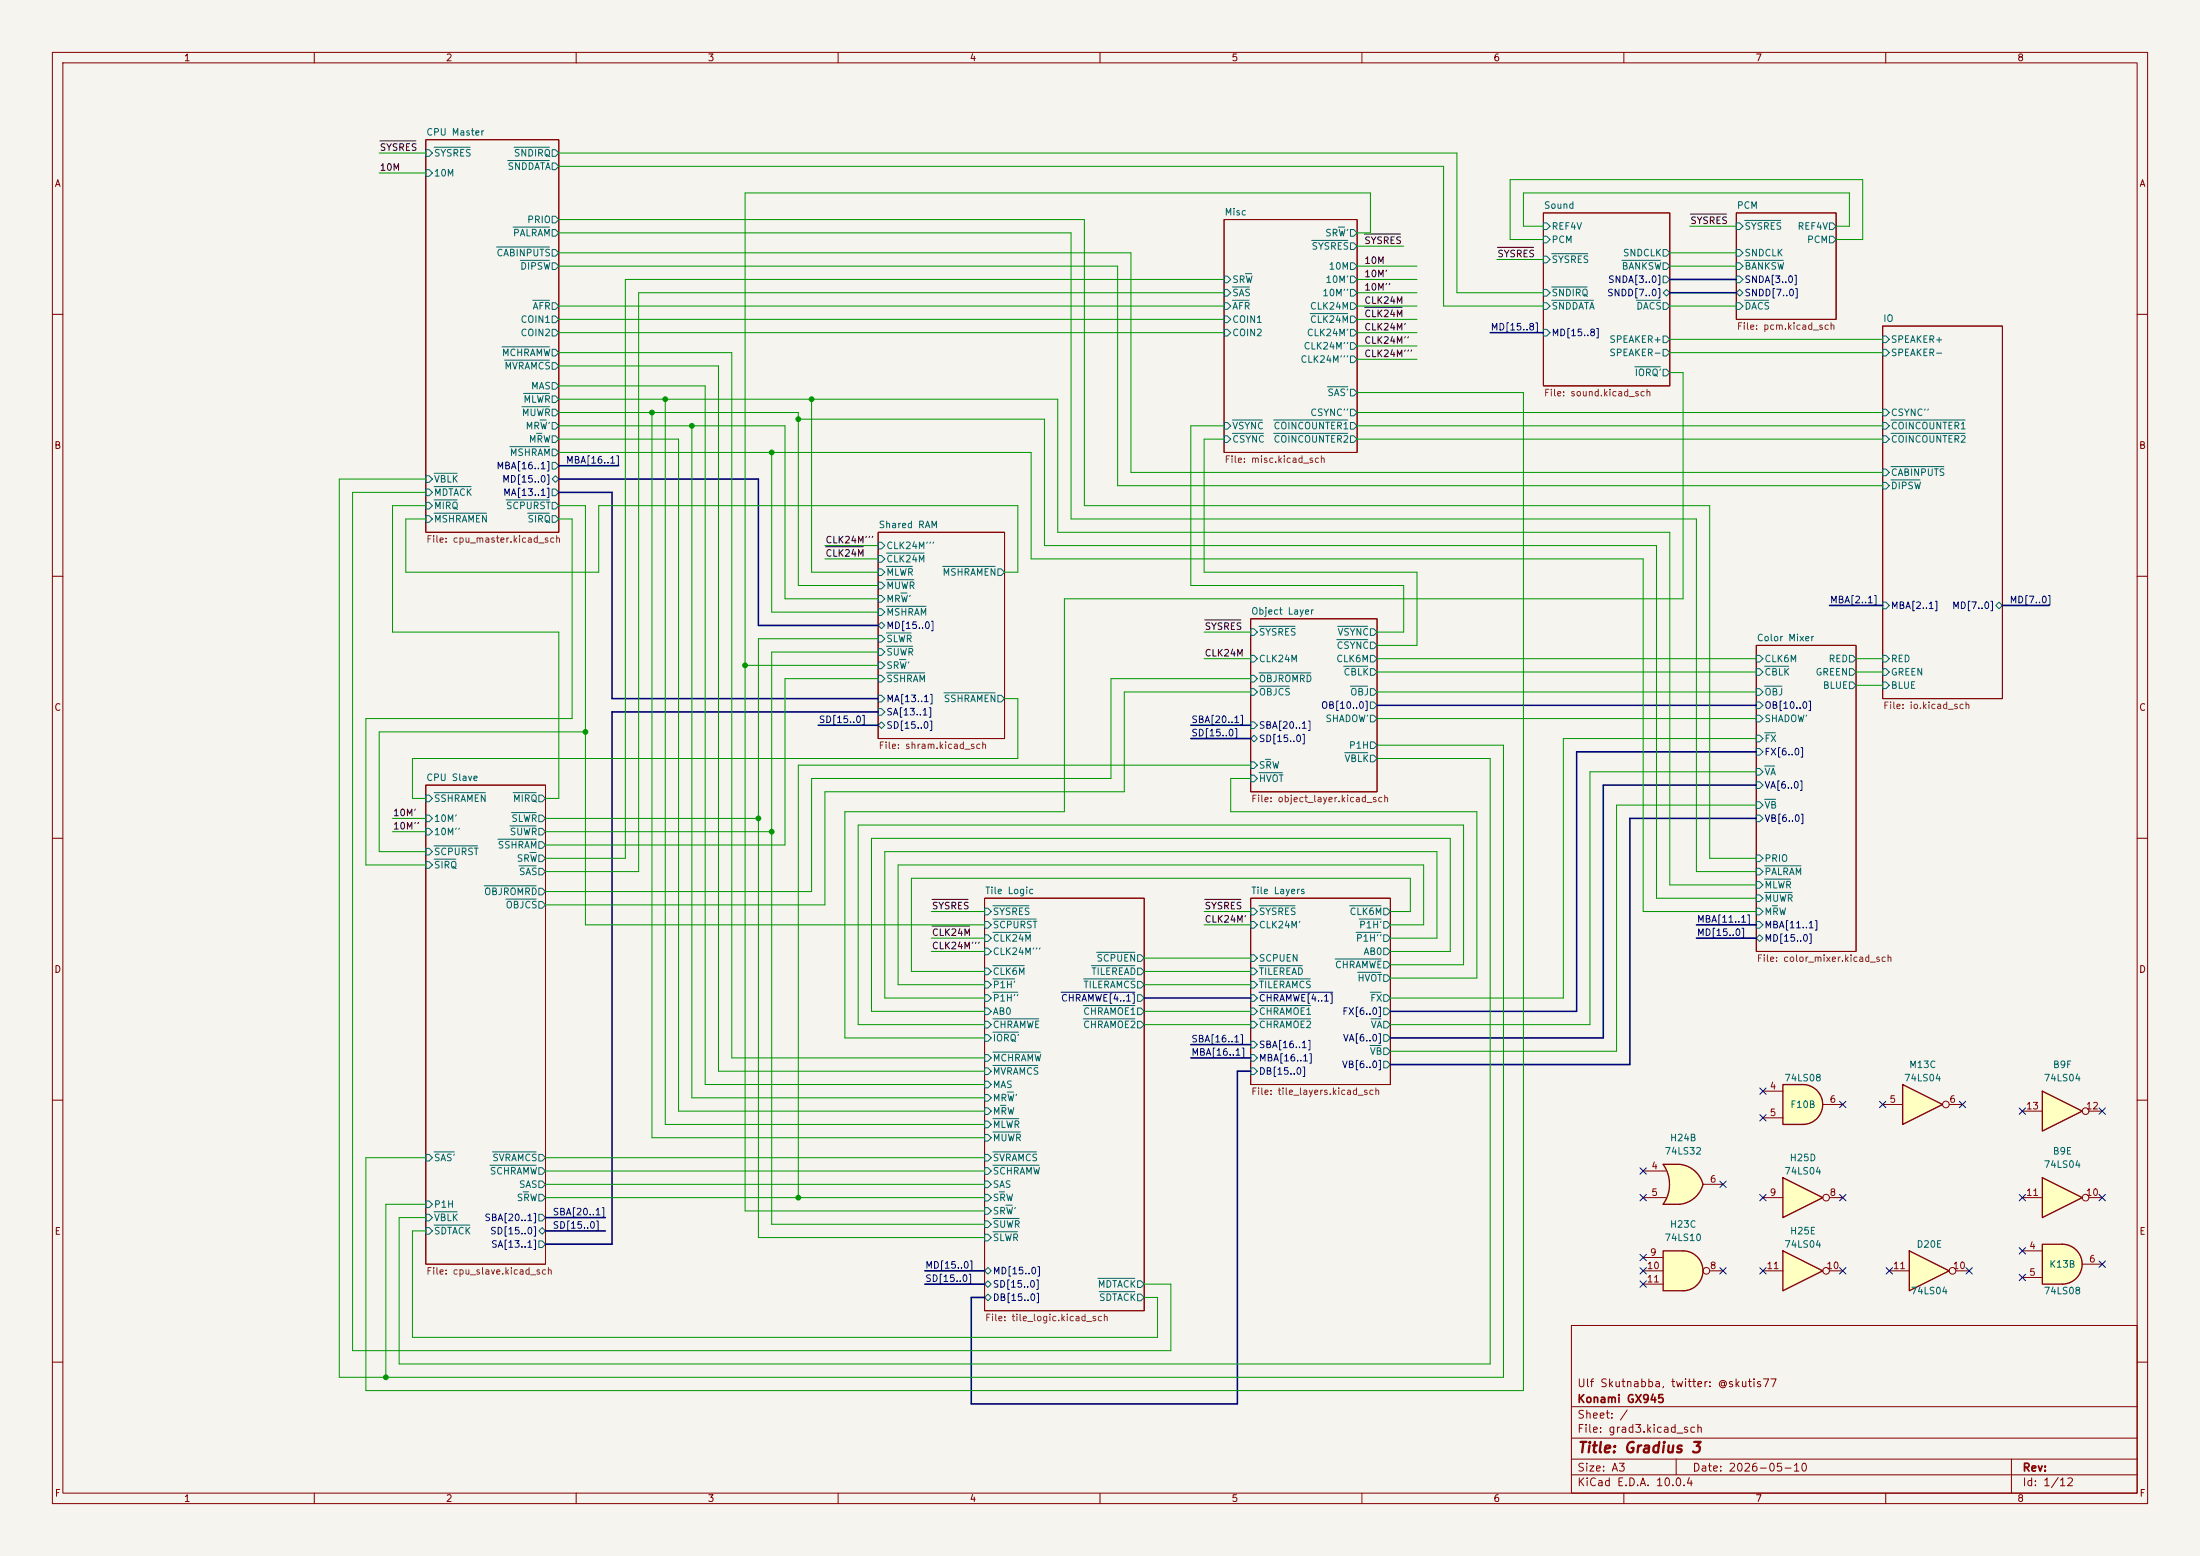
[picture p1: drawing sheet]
<svg xmlns="http://www.w3.org/2000/svg" width="420mm" height="297mm" viewBox="0 0 420 297" stroke-linecap="round" stroke-linejoin="round" font-family="sans-serif">
<path d="M0 0h420v297h-420z" fill="#f5f4ef" stroke="#f5f4ef" stroke-width=".19"/>
<g fill="none" stroke="#840000" stroke-width=".19">
<path d="M10 10h400v277h-400zM12 12h396v273h-396zM60 10v2M110 10v2M160 10v2M210 10v2M260 10v2M310 10v2M360 10v2M81.3 26.7h25.4v74.9h-25.4zM233.7 41.9h25.4v44.5h-25.4zM294.6 40.6h24.2v33.1h-24.2z"/>
<path d="M331.5 40.6h19v20.4h-19zM10 60h2M359.4 62.2h22.9v71.2h-22.9zM408 60h2M10 110h2M167.6 101.6h24.2v39.4h-24.2zM238.8 118.1h24.1v33h-24.1zM408 110h2M335.3 123.2h19v58.4h-19zM10 160h2M81.3 149.9h22.8v91.4h-22.8zM408 160h2"/>
<path d="M188 171.5h30.4v78.7h-30.4zM238.8 171.5h26.6v35.5h-26.6zM10 210h2M408 210h2M300 253h108v32h-108zM10 260h2M300 278.5h108M300 274.5h108M300 268.5h108M320 278.5v3M384 278.5v6.5M408 260h2"/>
<path d="M60 285v2M110 285v2M160 285v2M210 285v2M260 285v2M300 281.5h108M310 285v2M360 285v2"/>
</g>
<g fill="none" stroke="#006464" stroke-width=".19">
<path d="M81.3 28.6h.6l.6 .6-.6 .6h-.6zM81.3 32.4h.6l.6 .6-.6 .7h-.6zM82.9 28.1h6.8M96.9 30.6h8M98.1 28.1h6.8M105.4 28.6h.6l.7 .6-.7 .6h-.6zM105.4 31.1h.6l.7 .7-.7 .6h-.6zM94.8 47.2h10.1M97.9 43.3h7M99.3 49.7h5.6M101.7 57.3h3.2M105.4 41.3h.6l.7 .6-.7 .6h-.6z"/>
<path d="M105.4 43.8h.6l.7 .7-.7 .6h-.6zM105.4 50.2h.6l.7 .6-.7 .6h-.6zM105.4 57.8h.6l.7 .6-.7 .7h-.6zM105.4 47.6h.6l.7 .7-.7 .6h-.6zM233.7 52.7h.6l.6 .6-.6 .7h-.6zM233.7 55.2h.6l.6 .7-.6 .6h-.6zM233.7 57.8h.6l.6 .6-.6 .7h-.6zM235.3 54.8h3.2M235.3 57.3h3.2M237.7 52.2h1.2M250.1 59.9h7.2M250.4 45.9h6.9"/>
<path d="M255.5 43.3h1.2M257.8 46.4h.6l.7 .6-.7 .6h-.6zM257.8 52.7h.6l.7 .6-.7 .7h-.6zM257.8 50.2h.6l.7 .6-.7 .6h-.6zM257.8 43.8h.6l.7 .7-.7 .6h-.6zM257.8 55.2h.6l.7 .7-.7 .6h-.6zM257.8 57.8h.6l.7 .6-.7 .7h-.6zM294.6 48.9h.7l.6 .6-.6 .7h-.7zM294.6 57.8h.7l.6 .6-.6 .7h-.7zM294.6 42.5h.7l.6 .7-.6 .6h-.7zM294.6 45.1h.7l.6 .6-.6 .7h-.7zM294.6 55.2h.7l.6 .7-.6 .6h-.7z"/>
<path d="M296.2 54.8h6.8M296.2 57.3h8M296.2 48.4h6.9M309.6 49.7h7.4M312.4 57.3h4.6M317.5 47.6h.6l.7 .7-.7 .6h-.6zM317.5 55.9l.6-.7 .7 .7-.7 .6zM317.5 50.2h.6l.7 .6-.7 .6h-.6zM317.5 52.7h.6l.7 .6-.7 .7h-.6zM317.5 57.8h.6l.7 .6-.7 .7h-.6zM331.5 42.5h.6l.6 .7-.6 .6h-.6zM331.5 57.8h.6l.6 .6-.6 .7h-.6z"/>
<path d="M331.5 55.9l.6-.7 .6 .7-.6 .6zM331.5 47.6h.6l.6 .7-.6 .6h-.6zM331.5 50.2h.6l.6 .6-.6 .6h-.6zM331.5 52.7h.6l.6 .6-.6 .7h-.6zM333.1 57.3h4.5M333.1 49.7h7.3M333.1 42.1h6.8M349.2 42.5h.7l.6 .7-.6 .6h-.7zM349.2 45.1h.7l.6 .6-.6 .7h-.7zM95.8 66.2h9.1M96.3 68.7h8.6M99.6 77.6h5.3"/>
<path d="M99.9 75.1h5M105.4 73h.6l.7 .7-.7 .6h-.6zM105.4 60.3h.6l.7 .7-.7 .6h-.6zM105.4 62.9h.6l.7 .6-.7 .6h-.6zM105.4 78.1h.6l.7 .6-.7 .7h-.6zM105.4 75.6h.6l.7 .6-.7 .6h-.6zM105.4 66.7h.6l.7 .6-.7 .6h-.6zM105.4 69.2h.6l.7 .7-.7 .6h-.6zM233.7 62.9h.6l.6 .6-.6 .6h-.6zM233.7 60.3h.6l.6 .7-.6 .6h-.6zM253.4 73.8h3.9M257.8 78.1h.6l.7 .6-.7 .7h-.6z"/>
<path d="M257.8 74.3h.6l.7 .6-.7 .7h-.6zM257.8 62.9h.6l.7 .6-.7 .6h-.6zM257.8 60.3h.6l.7 .7-.7 .6h-.6zM257.8 67.9h.6l.7 .7-.7 .6h-.6zM257.8 65.4h.6l.7 .6-.7 .7h-.6zM294.6 62.9h.7l.6 .6-.6 .6h-.7zM312.1 70h4.9M317.5 64.1h.6l.7 .7-.7 .6h-.6zM317.5 66.7h.6l.7 .6-.7 .6h-.6zM317.5 70.5h.6l.7 .6-.7 .7h-.6zM359.4 78.1h.6l.7 .6-.7 .7h-.6zM359.4 66.7h.6l.7 .6-.7 .6h-.6z"/>
<path d="M359.4 64.1h.6l.7 .7-.7 .6h-.6zM81.3 93.3h.6l.6 .7-.6 .6h-.6zM81.3 98.4h.6l.6 .7-.6 .6h-.6zM81.3 90.8h.6l.6 .6-.6 .7h-.6zM81.3 95.9h.6l.6 .6-.6 .7h-.6zM82.9 92.9h7M82.9 98h10M82.9 90.3h4.4M82.9 95.4h4.4M96.6 95.4h8.3M97.3 85.3h7.6M100.7 98h4.2"/>
<path d="M102.4 82.7h1M103.1 80.2h1.2M105.4 80.6h.6l.7 .7-.7 .6h-.6zM105.4 88.3h.6l.7 .6-.7 .6h-.6zM105.4 95.9h.6l.7 .6-.7 .7h-.6zM105.4 83.2h.6l.7 .6-.7 .7h-.6zM105.4 85.7h.6l.7 .7-.7 .6h-.6zM105.4 98.4h.6l.7 .7-.7 .6h-.6zM105.4 91.4l.6-.6 .7 .6-.7 .7zM105.4 93.3h.6l.7 .7-.7 .6h-.6zM233.7 83.2h.6l.6 .6-.6 .7h-.6zM233.7 80.6h.6l.6 .7-.6 .6h-.6z"/>
<path d="M235.3 82.7h5.9M235.3 80.2h5.7M243.1 82.7h14.2M243.1 80.2h14.2M257.8 83.2h.6l.7 .6-.7 .7h-.6zM257.8 80.6h.6l.7 .7-.7 .6h-.6zM359.4 92.1h.6l.7 .6-.7 .6h-.6zM359.4 89.5h.6l.7 .7-.7 .6h-.6zM359.4 83.2h.6l.7 .6-.7 .7h-.6zM359.4 80.6h.6l.7 .7-.7 .6h-.6zM361 82.7h14.1M361 80.2h14.1"/>
<path d="M361 91.6h5.5M361 89.1h10.1M167.6 113.7h.7l.6 .6-.6 .6h-.7zM167.6 119.4l.7-.7 .6 .7-.6 .6zM167.6 116.2h.7l.6 .6-.6 .7h-.7zM167.6 111.1h.7l.6 .7-.6 .6h-.7zM167.6 108.6h.7l.6 .6-.6 .7h-.7zM167.6 106h.7l.6 .7-.6 .6h-.7zM167.6 103.5h.7l.6 .6-.6 .7h-.7zM169.2 115.7h7.6M169.2 108.1h5M169.2 110.7h5.3"/>
<path d="M169.2 105.6h7.2M171.9 113.2h1.2M180 108.1h10M190.5 108.6h.6l.7 .6-.7 .7h-.6zM240.3 119.5h6.9M255.4 119.5h5.7M359.4 114.9h.6l.7 .7-.7 .6h-.6zM381.6 114.9l.7 .7-.7 .6-.6-.6zM167.6 126.4h.7l.6 .6-.6 .6h-.7zM167.6 138.4l.7-.6 .6 .6-.6 .7zM167.6 128.9h.7l.6 .6-.6 .7h-.7zM167.6 123.8h.7l.6 .7-.6 .6h-.7z"/>
<path d="M167.6 121.3h.7l.6 .6-.6 .7h-.7zM167.6 132.7h.7l.6 .7-.6 .6h-.7zM167.6 135.3h.7l.6 .6-.6 .6h-.7zM169.2 128.4h7.3M169.2 123.4h5M169.2 120.8h4.7M171.7 125.9h1.2M180.2 132.2h9.8M190.5 132.7h.6l.7 .7-.7 .6h-.6zM238.8 128.9h.6l.6 .6-.6 .7h-.6zM238.8 131.4h.6l.6 .7-.6 .6h-.6zM238.8 125.1h.6l.6 .6-.6 .7h-.6z"/>
<path d="M238.8 120h.6l.6 .7-.6 .6h-.6zM238.8 137.8h.6l.6 .6-.6 .7h-.6zM240.3 128.4h10M240.3 131h5.8M255.2 122.1h5.9M256.5 127.2h4.6M257.8 131h3.3M261.6 131.4h.7l.6 .7-.6 .6h-.7zM261.6 136.5h.7l.6 .7-.6 .6h-.7zM261.6 134h.7l.6 .6-.6 .7h-.7zM261.6 125.1h.7l.6 .6-.6 .7h-.7zM261.6 127.6h.7l.6 .7-.6 .6h-.7z"/>
<path d="M261.6 120h.7l.6 .7-.6 .6h-.7zM261.6 122.6h.7l.6 .6-.6 .6h-.7zM335.3 127.6h.6l.6 .7-.6 .6h-.6zM335.3 125.1h.6l.6 .6-.6 .7h-.6zM335.3 131.4h.6l.6 .7-.6 .6h-.6zM335.3 134h.6l.6 .6-.6 .7h-.6zM335.3 136.5h.6l.6 .7-.6 .6h-.6zM336.9 131h3.3M336.9 127.2h4.6M336.9 139.9h2M353.1 125.1h.6l.6 .6-.6 .7h-.6zM353.1 127.6h.6l.6 .7-.6 .6h-.6z"/>
<path d="M353.1 130.2h.6l.6 .6-.6 .6h-.6zM359.4 127.6h.6l.7 .7-.7 .6h-.6zM359.4 130.2h.6l.7 .6-.7 .6h-.6zM359.4 125.1h.6l.7 .6-.7 .7h-.6zM81.3 155.6h.6l.6 .6-.6 .6h-.6zM81.3 158.1h.6l.6 .7-.6 .6h-.6zM81.3 151.8h.6l.6 .6-.6 .6h-.6zM82.9 151.3h9.8M97.3 157.6h5M97.6 155.1h4.7M97.9 151.3h4.4M102.9 155.6h.6l.6 .6-.6 .6h-.6z"/>
<path d="M102.9 158.1h.6l.6 .7-.6 .6h-.6zM102.9 151.8h.6l.6 .6-.6 .6h-.6zM238.8 148h.6l.6 .6-.6 .6h-.6zM238.8 145.4h.6l.6 .7-.6 .6h-.6zM238.8 141l.6-.7 .6 .7-.6 .6zM240.3 147.5h4.5M241.6 144.9h1M256.7 143.7h4.4M261.6 141.6h.7l.6 .6-.6 .7h-.7zM261.6 144.1h.7l.6 .7-.6 .6h-.7zM335.3 153h.6l.6 .7-.6 .6h-.6zM335.3 146.7h.6l.6 .6-.6 .7h-.6z"/>
<path d="M335.3 140.3h.6l.6 .7-.6 .6h-.6zM335.3 149.2h.6l.6 .7-.6 .6h-.6zM335.3 142.9h.6l.6 .6-.6 .6h-.6zM335.3 155.6h.6l.6 .6-.6 .6h-.6zM336.9 152.6h2.1M336.9 146.2h1.9M81.3 161.9h.6l.6 .7-.6 .6h-.6zM81.3 164.5h.6l.6 .6-.6 .6h-.6zM82.9 161.5h8.2M82.9 164h4.1M92.4 169.1h9.9M95 160.2h7.3"/>
<path d="M96.6 171.6h5.7M99.1 165.3h3.2M101.2 162.7h1.1M102.9 169.5h.6l.6 .7-.6 .6h-.6zM102.9 165.7h.6l.6 .7-.6 .6h-.6zM102.9 160.7h.6l.6 .6-.6 .6h-.6zM102.9 172.1h.6l.6 .6-.6 .7h-.6zM102.9 163.2h.6l.6 .6-.6 .7h-.6zM188 175.9h.6l.6 .6-.6 .7h-.6zM188 178.4h.6l.6 .7-.6 .6h-.6zM188 173.4h.6l.6 .6-.6 .6h-.6zM189.5 175.4h8.3"/>
<path d="M189.5 178h7.2M189.5 172.9h6.9M238.8 175.9h.6l.6 .6-.6 .7h-.6zM238.8 173.4h.6l.6 .6-.6 .6h-.6zM240.3 172.9h6.9M257.7 172.9h5.9M258.9 178h4.7M259.5 175.4h4.1M264.2 175.9h.6l.6 .6-.6 .7h-.6zM264.2 178.4h.6l.6 .7-.6 .6h-.6zM264.2 173.4h.6l.6 .6-.6 .6h-.6zM335.3 173.4h.6l.6 .6-.6 .6h-.6z"/>
<path d="M335.3 165.7h.6l.6 .7-.6 .6h-.6zM335.3 179.1l.6-.7 .6 .7-.6 .6zM335.3 168.3h.6l.6 .6-.6 .6h-.6zM335.3 170.8h.6l.6 .7-.6 .6h-.6zM335.3 163.2h.6l.6 .6-.6 .7h-.6zM335.3 175.9h.6l.6 .6-.6 .7h-.6zM336.9 165.3h6.9M336.9 167.8h4.9M336.9 170.3h5.2M338.3 172.9h1M188 187.3h.6l.6 .7-.6 .6h-.6zM188 181h.6l.6 .6-.6 .6h-.6z"/>
<path d="M188 184.8h.6l.6 .6-.6 .7h-.6zM188 197.5h.6l.6 .6-.6 .7h-.6zM188 194.9h.6l.6 .7-.6 .6h-.6zM188 189.9h.6l.6 .6-.6 .6h-.6zM188 192.4h.6l.6 .6-.6 .7h-.6zM189.5 186.9h4.2M189.5 184.3h6M189.5 197h4.9M189.5 194.5h8.8M189.5 189.4h4.8M206.8 194.5h9.8M206.8 191.9h9.8"/>
<path d="M206.9 186.9h9.7M208.4 184.3h8.2M209.3 181.8h7.3M217.2 184.8h.6l.6 .6-.6 .7h-.6zM217.2 187.3h.6l.6 .7-.6 .6h-.6zM217.2 189.9h.6l.6 .6-.6 .6h-.6zM217.2 182.2h.6l.6 .7-.6 .6h-.6zM217.2 192.4h.6l.6 .6-.6 .7h-.6zM217.2 194.9h.6l.6 .7-.6 .6h-.6zM238.8 184.8h.6l.6 .6-.6 .7h-.6zM238.8 198.8h.6l.6 .6-.6 .6h-.6zM238.8 194.9h.6l.6 .7-.6 .6h-.6z"/>
<path d="M238.8 192.4h.6l.6 .6-.6 .7h-.6zM238.8 187.3h.6l.6 .7-.6 .6h-.6zM238.8 182.2h.6l.6 .7-.6 .6h-.6zM238.8 189.9h.6l.6 .6-.6 .6h-.6zM240.3 186.9h9.8M240.3 184.3h8.3M240.3 194.5h9.9M240.3 191.9h9.9M254.9 183h8.7M259.2 185.6h4.4M261.5 199.6h2.1M261.6 189.4h2"/>
<path d="M261.7 194.5h1.9M264.2 192.4h.6l.6 .6-.6 .7h-.6zM264.2 189.9h.6l.6 .6-.6 .6h-.6zM264.2 197.5h.6l.6 .6-.6 .7h-.6zM264.2 194.9h.6l.6 .7-.6 .6h-.6zM264.2 183.5h.6l.6 .7-.6 .6h-.6zM264.2 186.1h.6l.6 .6-.6 .6h-.6zM264.2 181h.6l.6 .6-.6 .6h-.6zM82.9 219.9h3.8M94 219.9h8.3M188 211.5h.6l.6 .6-.6 .6h-.6zM188 208.9h.6l.6 .7-.6 .6h-.6z"/>
<path d="M188 216.5h.6l.6 .7-.6 .6h-.6zM188 214h.6l.6 .6-.6 .7h-.6zM188 201.3h.6l.6 .6-.6 .7h-.6zM188 203.8h.6l.6 .7-.6 .6h-.6zM188 206.4h.6l.6 .6-.6 .6h-.6zM189.5 219.9h8.4M189.5 216.1h5.3M189.5 213.5h5M189.5 200.8h9.1M189.5 203.4h8.6M191 211h1M192.3 208.4h1.2"/>
<path d="M238.8 201.3h.6l.6 .6-.6 .7h-.6zM238.8 203.8h.6l.6 .7-.6 .6h-.6zM264.2 200h.6l.6 .7-.6 .6h-.6zM264.2 202.6h.6l.6 .6-.6 .6h-.6zM81.3 234.3h.6l.6 .6-.6 .7h-.6zM81.3 220.3h.6l.6 .7-.6 .6h-.6zM81.3 231.8h.6l.6 .6-.6 .6h-.6zM81.3 229.2h.6l.6 .7-.6 .6h-.6zM82.9 233.8h6.8M82.9 231.3h4.4M93.5 222.4h8.8M99.9 227.5h1"/>
<path d="M102.9 231.8h.6l.6 .6-.6 .6h-.6zM102.9 234.9l.6-.6 .6 .6-.6 .7zM102.9 228h.6l.6 .6-.6 .6h-.6zM102.9 225.4h.6l.6 .7-.6 .6h-.6zM102.9 220.3h.6l.6 .7-.6 .6h-.6zM102.9 222.9h.6l.6 .6-.6 .7h-.6zM102.9 236.9h.6l.6 .6-.6 .6h-.6zM188 230.5h.6l.6 .6-.6 .7h-.6zM188 228h.6l.6 .6-.6 .6h-.6zM188 225.4h.6l.6 .7-.6 .6h-.6zM188 222.9h.6l.6 .6-.6 .7h-.6zM188 235.6h.6l.6 .6-.6 .7h-.6z"/>
<path d="M188 233h.6l.6 .7-.6 .6h-.6zM188 220.3h.6l.6 .7-.6 .6h-.6zM189.5 222.4h8.9M189.5 235.1h4.8M189.5 232.6h5.1M190.8 227.5h1M192 230h1.2M188 247.6l.6-.6 .6 .6-.6 .7zM188 245.1l.6-.6 .6 .6-.6 .6zM188.6 241.9l.6 .7-.6 .6-.6-.6zM209.6 244h7M209.8 246.5h6.8"/>
<path d="M217.2 244.5h.6l.6 .6-.6 .6h-.6zM217.2 247h.6l.6 .6-.6 .7h-.6z"/>
</g>
<path d="M202.6 189.4h14M240.3 189.4h14.1" fill="none" stroke="#000084" stroke-width=".19"/>
<path d="M393.7 237.5a3.8 3.8 0 0 1 3.8 3.8 3.8 3.8 0 0 1-3.8 3.8z" fill="#ffffc2" stroke="#ffffc2" stroke-width=".19"/>
<path d="M389.9 237.5h3.8v7.6h-3.8z" fill="#ffffc2"/>
<path d="M389.9 237.5h3.8a3.8 3.8 0 0 1 3.8 3.8 3.8 3.8 0 0 1-3.8 3.8h-3.8z" fill="none" stroke="#840000" stroke-width=".25"/>
<path d="M386.1 238.8h3.8M386.1 243.8h3.8M397.5 241.3h3.8" fill="none" stroke="#840000" stroke-width=".19"/>
<path d="M321.3 238.8a3.8 3.8 0 0 1 3.8 3.8 3.8 3.8 0 0 1-3.8 3.8z" fill="#ffffc2" stroke="#ffffc2" stroke-width=".19"/>
<path d="M317.5 238.8h3.8v7.6h-3.8z" fill="#ffffc2"/>
<path d="M317.5 238.8h3.8a3.8 3.8 0 0 1 3.8 3.8 3.8 3.8 0 0 1-3.8 3.8h-3.8z" fill="none" stroke="#840000" stroke-width=".25"/>
<g fill="none" stroke="#840000" stroke-width=".19">
<path d="M313.7 242.6h3.8M313.7 240h3.8M313.7 245.1h3.8M326.4 242.6h2.5"/>
<circle cx="325.8" cy="242.6" r=".63"/>
</g>
<path d="M389.9 224.8l7.6 3.8-7.6 3.8z" fill="#ffffc2"/>
<path d="M389.9 224.8l7.6 3.8-7.6 3.8z" fill="none" stroke="#840000" stroke-width=".25"/>
<g fill="none" stroke="#840000" stroke-width=".19">
<path d="M386.1 228.6h3.8M398.8 228.6h2.5"/>
<circle cx="398.1" cy="228.6" r=".63"/>
</g>
<path d="M389.9 208.3l7.6 3.8-7.6 3.8z" fill="#ffffc2"/>
<path d="M389.9 208.3l7.6 3.8-7.6 3.8z" fill="none" stroke="#840000" stroke-width=".25"/>
<g fill="none" stroke="#840000" stroke-width=".19">
<path d="M386.1 212.1h3.8M398.8 212.1h2.5"/>
<circle cx="398.1" cy="212.1" r=".63"/>
</g>
<path d="M340.4 238.8l7.6 3.8-7.6 3.8z" fill="#ffffc2"/>
<path d="M340.4 238.8l7.6 3.8-7.6 3.8z" fill="none" stroke="#840000" stroke-width=".25"/>
<g fill="none" stroke="#840000" stroke-width=".19">
<path d="M336.5 242.6h3.9M349.2 242.6h2.6"/>
<circle cx="348.6" cy="242.6" r=".63"/>
</g>
<path d="M340.4 224.8l7.6 3.8-7.6 3.8z" fill="#ffffc2"/>
<path d="M340.4 224.8l7.6 3.8-7.6 3.8z" fill="none" stroke="#840000" stroke-width=".25"/>
<g fill="none" stroke="#840000" stroke-width=".19">
<path d="M336.5 228.6h3.9M349.2 228.6h2.6"/>
<circle cx="348.6" cy="228.6" r=".63"/>
</g>
<path d="M344.2 207a3.8 3.8 0 0 1 3.8 3.8 3.8 3.8 0 0 1-3.8 3.8z" fill="#ffffc2" stroke="#ffffc2" stroke-width=".19"/>
<path d="M340.4 207h3.8v7.6h-3.8z" fill="#ffffc2"/>
<path d="M340.4 207h3.8a3.8 3.8 0 0 1 3.8 3.8 3.8 3.8 0 0 1-3.8 3.8h-3.8z" fill="none" stroke="#840000" stroke-width=".25"/>
<path d="M336.5 208.3h3.9M336.5 213.4h3.9M348 210.8h3.8" fill="none" stroke="#840000" stroke-width=".19"/>
<path d="M363.2 207l7.6 3.8-7.6 3.8z" fill="#ffffc2"/>
<path d="M363.2 207l7.6 3.8-7.6 3.8z" fill="none" stroke="#840000" stroke-width=".25"/>
<g fill="none" stroke="#840000" stroke-width=".19">
<path d="M359.4 210.8h3.8M372.1 210.8h2.5"/>
<circle cx="371.5" cy="210.8" r=".63"/>
</g>
<path d="M317.5 222.2h3.2M317.5 229.9h3.2" fill="none" stroke="#ffffc2" stroke-width=".19"/>
<g fill="#ffffc2" stroke="#ffffc2" stroke-width=".19">
<path d="M320.1 224.7l5 1.4a5.2 5.2 0 0 1-4.4 3.8z"/>
<path d="M320.7 222.2a5.1 5.1 0 0 1 4.4 3.9l-5 1.3z"/>
</g>
<path d="M317.5 222.2h3.2v7.7h-3.2a6.7 6.7 0 0 0 0-7.7z" fill="#ffffc2"/>
<path d="M320.7 222.2h-3.2a6.6 6.6 0 0 1 0 7.7h3.2M320.7 222.2a5.2 5.2 0 0 1 4.4 3.9 5.2 5.2 0 0 1-4.4 3.8" fill="none" stroke="#840000" stroke-width=".25"/>
<path d="M313.7 223.5h4.3M313.7 228.6h4.3M325.1 226.1h3.8" fill="none" stroke="#840000" stroke-width=".19"/>
<path d="M364.5 238.8l7.6 3.8-7.6 3.8z" fill="#ffffc2"/>
<path d="M364.5 238.8l7.6 3.8-7.6 3.8z" fill="none" stroke="#840000" stroke-width=".25"/>
<g fill="none" stroke="#840000" stroke-width=".19">
<path d="M360.7 242.6h3.8M373.4 242.6h2.5"/>
<circle cx="372.7" cy="242.6" r=".63"/>
</g>
<path d="M72.5 26.9h6.9M260.5 58.6h7.2M260.5 44.7h6.9M285.9 47.2h6.9M322.7 40.9h6.9M157.6 104.4h7.2M230 118.3h6.9M177.9 171.7h6.9M177.9 176.8h7.2M230 171.7h6.9" fill="none" stroke="#0f0f0f" stroke-width=".19"/>
<g fill="none" stroke="#000084" stroke-width=".3">
<path d="M318.8 55.9h12.7M318.8 53.3h12.7M284.5 63.5h10.1M106.7 91.4h38.1v28h22.8M106.7 94h10.1v39.4h50.8M106.7 88.9h11.4M349.2 115.6h10.2M382.3 115.6h8.9M156.2 138.4h11.4M167.6 135.9h-50.8v101.6h-12.7M227.3 138.4h11.5M262.9 134.6h72.4"/>
<path d="M227.3 141h11.5M335.3 149.9h-29.2v48.2h-40.7M335.3 143.5h-34.3v49.5h-35.6M335.3 156.2h-24.2v47h-45.7M323.8 176.5h11.5M323.8 179.1h11.5M218.4 190.5h20.4M227.3 199.4h11.5M227.3 201.9h11.5M238.8 204.5h-2.6v63.5h-50.8v-20.4h2.6M104.1 234.9h11.5M104.1 232.4h11.5"/>
<path d="M176.5 245.1h11.5M176.5 242.6h11.5"/>
</g>
<g fill="none" stroke="#009600" stroke-width=".19">
<path d="M72.4 29.2h8.9M72.4 33h8.9M106.7 31.8h168.9v26.6h19M106.7 29.2h171.4v26.7h16.5M106.7 41.9h100.3v54.6h119.4v67.3h8.9M106.7 44.5h97.8v54.6h119.3v67.3h11.5M106.7 58.4h127M106.7 48.3h109.2v41.9h143.5M106.7 50.8h106.7v41.9h146M233.7 53.3h-114.3v110.5h-15.3M233.7 55.9h-111.8v110.5h-17.8M259.1 58.4h11.4"/>
<path d="M259.1 44.5h2.5v-7.7h-119.4v194.3h45.8M259.1 55.9h11.4M259.1 50.8h11.4M259.1 53.3h11.4M259.1 47h8.9M285.7 49.5h8.9M294.6 43.2h-3.8v-6.4h62.3v6.4h-2.6M294.6 45.7h-6.3v-11.4h67.3v11.4h-5.1M318.8 58.4h12.7M318.8 48.3h12.7M318.8 50.8h12.7M322.6 43.2h8.9"/>
<path d="M106.7 76.2h95.2v25.4h116.9v67.3h16.5M106.7 78.7h45.7v33.1h15.2M106.7 61h127M106.7 67.3h33v134.6h48.3M106.7 69.9h30.5v134.6h50.8M106.7 73.7h27.9v133.3h53.4M106.7 63.5h127M124.5 78.7v138.5h63.5M127 76.2v138.4h61M154.9 76.2v33h12.7M259.1 61h11.4M259.1 74.9h31.7v190.5h-221v-44.4h11.5"/>
<path d="M259.1 78.7h100.3M259.1 63.5h11.4M259.1 66h11.4M259.1 68.6h11.4M318.8 71.1h2.5v43.2h-118.1v40.6h-41.9v43.2h26.7M318.8 67.3h40.6M318.8 64.8h40.6M81.3 94h-14v163.8h156.2v-12.7h-5.1M81.3 96.5h-6.4v24.2h31.8v31.7h-2.6M81.3 99.1h-3.8v10.1h36.8v-12.7h80v12.7h-2.5M81.3 91.4h-16.5v171.5h222.2v-120.7h-24.1M106.7 86.4h90.1v20.3h116.9v67.3h21.6"/>
<path d="M106.7 83.8h22.8v128.3h58.5M106.7 81.3h43.2v33h17.7M106.7 96.5h5.1v80h76.2M106.7 99.1h2.5v38.1h-39.4v27.9h11.5M132.1 81.3v128.3h55.9M147.3 86.4v30.4h20.3M152.4 80h47v24.1h116.8v67.4h19.1M233.7 83.8h-3.8v25.4h40.6v14h-7.6M233.7 81.3h-6.4v30.5h40.7v8.9h-5.1M259.1 83.8h100.3M259.1 81.3h100.3M157.5 106.7h10.1"/>
<path d="M157.5 104.1h10.1M111.8 139.7h-39.4v22.9h8.9M142.2 127h25.4M167.6 124.5h-20.3v109.2h40.7M167.6 121.9h-22.8v114.3h43.2M167.6 129.5h-17.7v31.8h-45.8M191.8 133.4h2.5v11.4h-115.6v7.6h2.6M229.9 125.7h8.9M229.9 120.7h8.9M238.8 132.1h-24.2v19h-57.1v21.6h-53.4M238.8 129.5h-26.7v19.1h-57.2v21.6h-50.8M262.9 128.3h72.4"/>
<path d="M262.9 137.2h72.4M262.9 125.7h72.4M262.9 132.1h72.4M354.3 128.3h5.1M354.3 125.7h5.1M354.3 130.8h5.1M74.9 156.2h6.4M74.9 158.8h6.4M104.1 156.2h40.7M104.1 158.8h43.2M238.8 148.6h-3.9v6.3h47v31.8h-16.5M238.8 146.1h-86.4v82.5"/>
<path d="M262.9 144.8h21.6v115.5h-208.3v-27.9h5.1M335.3 141h-36.9v49.5h-33M335.3 147.3h-31.8v48.3h-38.1M335.3 153.7h-26.7v47h-43.2M177.8 174h10.2M177.8 179.1h10.2M229.9 174h8.9M229.9 176.5h8.9M265.4 174h3.8v-6.4h-95.2v17.8h14M265.4 179.1h8.9v-16.5h-105.4v27.9h19.1M265.4 176.5h6.4v-11.4h-100.4v22.9h16.6M177.8 181.6h10.2"/>
<path d="M218.4 195.6h20.4M218.4 188h20.4M218.4 185.4h20.4M218.4 193h20.4M218.4 182.9h20.4M265.4 184.2h14v-26.7h-115.6v38.1h24.2M265.4 181.6h11.5v-21.6h-110.5v33h21.6M81.3 234.9h-2.6v20.4h142.3v-7.7h-2.6M81.3 229.9h-7.6v33M104.1 228.6h83.9M104.1 221h83.9M104.1 226.1h83.9"/>
<path d="M104.1 223.5h83.9"/>
</g>
<g fill="none" stroke="#000084" stroke-width=".19">
<path d="M335.9 207.7l1.3 1.2M335.9 212.8l1.3 1.2M337.2 207.7l-1.3 1.2M337.2 212.8l-1.3 1.2M351.2 210.2l1.2 1.2M352.4 210.2l-1.2 1.2M358.8 210.2l1.2 1.2M360 210.2l-1.2 1.2M374 210.2l1.3 1.2M375.3 210.2l-1.3 1.2M385.5 211.5l1.2 1.2M386.7 211.5l-1.2 1.2"/>
<path d="M400.7 211.5l1.2 1.2M401.9 211.5l-1.2 1.2M313.1 239.4l1.2 1.2M313.1 222.9l1.2 1.2M313.1 228l1.2 1.2M314.3 239.4l-1.2 1.2M314.3 222.9l-1.2 1.2M314.3 228l-1.2 1.2M328.3 225.5l1.2 1.2M329.5 225.5l-1.2 1.2M335.9 228l1.3 1.2M337.2 228l-1.3 1.2"/>
<path d="M351.2 228l1.2 1.2M352.4 228l-1.2 1.2M385.5 238.2l1.2 1.2M385.5 228l1.2 1.2M386.7 238.2l-1.2 1.2M386.7 228l-1.2 1.2M400.7 228l1.2 1.2M401.9 228l-1.2 1.2M313.1 242l1.2 1.2M313.1 244.5l1.2 1.2M314.3 242l-1.2 1.2M314.3 244.5l-1.2 1.2"/>
<path d="M328.3 242l1.2 1.2M329.5 242l-1.2 1.2M335.9 242l1.3 1.2M337.2 242l-1.3 1.2M351.2 242l1.2 1.2M352.4 242l-1.2 1.2M360.1 242l1.2 1.2M361.3 242l-1.2 1.2M375.3 242l1.2 1.2M376.5 242l-1.2 1.2M385.5 243.2l1.2 1.2M386.7 243.2l-1.2 1.2"/>
<path d="M400.7 240.7l1.2 1.2M401.9 240.7l-1.2 1.2"/>
</g>
<g fill="#009600" stroke="#009600" stroke-width=".19">
<circle cx="132.1" cy="81.3" r=".46"/>
<circle cx="147.3" cy="86.4" r=".46"/>
<circle cx="152.4" cy="80" r=".46"/>
<circle cx="152.4" cy="228.6" r=".46"/>
<circle cx="73.7" cy="262.9" r=".46"/>
<circle cx="147.3" cy="158.8" r=".46"/>
<circle cx="142.2" cy="127" r=".46"/>
<circle cx="144.8" cy="156.2" r=".46"/>
<circle cx="111.8" cy="139.7" r=".46"/>
<circle cx="154.9" cy="76.2" r=".46"/>
<circle cx="127" cy="76.2" r=".46"/>
<circle cx="124.5" cy="78.7" r=".46"/>
</g>
<text font-size="2" fill="#840000" x="301" y="277.8">Title: Gradius 3</text>
<g font-size="1.5" fill="#840000">
<text x="301" y="268.1">Konami GX945</text>
<text x="301" y="265.1">Ulf Skutnabba, twitter: @skutis77</text>
<text x="301" y="273.8">File: grad3.kicad_sch</text>
<text x="301" y="271.1">Sheet: /</text>
<text x="301" y="281.2">Size: A3</text>
<text x="323" y="281.2">Date: 2026-05-10</text>
<text x="386" y="281.2">Rev:</text>
<text x="301" y="284">KiCad E.D.A. 10.0.4</text>
<text x="386" y="284">Id: 1/12</text>
</g>
<g font-size="1.3" fill="#840000">
<text x="35" y="12">1</text>
<text x="85" y="12">2</text>
<text x="135" y="12">3</text>
<text x="185" y="12">4</text>
<text x="235" y="12">5</text>
<text x="285" y="12">6</text>
<text x="335" y="12">7</text>
<text x="385" y="12">8</text>
<text x="10.3" y="36">A</text>
<text x="408.3" y="36">A</text>
<text x="10.3" y="86">B</text>
<text x="408.2" y="86">B</text>
<text x="10.3" y="136">C</text>
<text x="408.2" y="136">C</text>
<text x="10.3" y="186">D</text>
<text x="408.2" y="186">D</text>
<text x="10.3" y="236">E</text>
<text x="408.3" y="236">E</text>
<text x="10.3" y="286">F</text>
<text x="35" y="287">1</text>
<text x="85" y="287">2</text>
<text x="135" y="287">3</text>
<text x="185" y="287">4</text>
<text x="235" y="287">5</text>
<text x="285" y="287">6</text>
<text x="335" y="287">7</text>
<text x="385" y="287">8</text>
<text x="408.3" y="286">F</text>
</g>
<g font-size="1.3" fill="#0f0f0f">
<text x="72.4" y="29.1">SYSRES</text>
<text x="72.4" y="32.9">10M</text>
<text x="260.3" y="46.9">SYSRES</text>
<text x="322.6" y="43.1">SYSRES</text>
<text x="260.3" y="50.7">10M</text>
<text x="260.3" y="53.2">10M'</text>
<text x="285.8" y="49.4">SYSRES</text>
<text x="260.3" y="58.3">CLK24M</text>
<text x="260.3" y="55.8">10M''</text>
<text x="260.3" y="65.9">CLK24M''</text>
<text x="260.3" y="63.4">CLK24M'</text>
<text x="260.3" y="60.8">CLK24M</text>
<text x="260.3" y="68.5">CLK24M'''</text>
<text x="157.5" y="104">CLK24M'''</text>
<text x="157.5" y="106.6">CLK24M</text>
<text x="229.9" y="125.6">CLK24M</text>
<text x="229.9" y="120.5">SYSRES</text>
<text x="74.9" y="158.6">10M''</text>
<text x="74.9" y="156.1">10M'</text>
<text x="177.8" y="173.9">SYSRES</text>
<text x="229.9" y="173.9">SYSRES</text>
<text x="177.8" y="178.9">CLK24M</text>
<text x="229.9" y="176.4">CLK24M'</text>
<text x="177.8" y="181.5">CLK24M'''</text>
</g>
<g font-size="1.3" fill="#006464">
<text x="81.3" y="26.2">CPU Master</text>
<text x="82.7" y="30.2">SYSRES</text>
<text x="82.7" y="34">10M</text>
<text x="96.8" y="32.7">SNDDATA</text>
<text x="98" y="30.2">SNDIRQ</text>
<text x="233.7" y="41.4">Misc</text>
<text x="294.6" y="40.2">Sound</text>
<text x="331.5" y="40.2">PCM</text>
<text x="97.8" y="45.4">PALRAM</text>
<text x="100.5" y="42.9">PRIO</text>
<text x="250.3" y="48">SYSRES</text>
<text x="252.9" y="45.4">SRW'</text>
<text x="296.1" y="44.2">REF4V</text>
<text x="296.1" y="46.7">PCM</text>
<text x="332.9" y="44.2">SYSRES</text>
<text x="343.1" y="44.2">REF4V</text>
<text x="344.9" y="46.7">PCM</text>
<text x="94.7" y="49.2">CABINPUTS</text>
<text x="99.2" y="51.8">DIPSW</text>
<text x="253.5" y="51.8">10M</text>
<text x="296.1" y="50.5">SYSRES</text>
<text x="309.5" y="51.8">BANKSW</text>
<text x="309.7" y="49.2">SNDCLK</text>
<text x="332.9" y="49.2">SNDCLK</text>
<text x="332.9" y="51.8">BANKSW</text>
<text x="101.6" y="59.4">AFR</text>
<text x="235.1" y="54.3">SRW</text>
<text x="235.1" y="56.9">SAS</text>
<text x="235.1" y="59.4">AFR</text>
<text x="250" y="59.4">CLK24M</text>
<text x="252.3" y="56.9">10M''</text>
<text x="252.9" y="54.3">10M'</text>
<text x="296.1" y="59.4">SNDDATA</text>
<text x="296.1" y="56.9">SNDIRQ</text>
<text x="312.3" y="59.4">DACS</text>
<text x="332.9" y="59.4">DACS</text>
<text x="99.3" y="61.9">COIN1</text>
<text x="99.3" y="64.5">COIN2</text>
<text x="235.1" y="64.5">COIN2</text>
<text x="235.1" y="61.9">COIN1</text>
<text x="249.4" y="64.5">CLK24M'</text>
<text x="250" y="61.9">CLK24M</text>
<text x="307.1" y="65.7">SPEAKER+</text>
<text x="359.4" y="61.7">IO</text>
<text x="360.9" y="65.7">SPEAKER+</text>
<text x="95.7" y="68.3">MCHRAMW</text>
<text x="96.2" y="70.8">MVRAMCS</text>
<text x="248.2" y="69.6">CLK24M'''</text>
<text x="248.8" y="67">CLK24M''</text>
<text x="307.1" y="68.3">SPEAKER-</text>
<text x="360.9" y="68.3">SPEAKER-</text>
<text x="99.8" y="77.2">MLWR</text>
<text x="101.3" y="74.6">MAS</text>
<text x="253.3" y="75.9">SAS'</text>
<text x="312" y="72.1">IORQ'</text>
<text x="99.5" y="79.7">MUWR</text>
<text x="100.2" y="82.3">MRW'</text>
<text x="235.1" y="82.3">VSYNC</text>
<text x="243" y="82.3">COINCOUNTER1</text>
<text x="250" y="79.7">CSYNC''</text>
<text x="360.9" y="79.7">CSYNC''</text>
<text x="360.9" y="82.3">COINCOUNTER1</text>
<text x="97.2" y="87.3">MSHRAM</text>
<text x="100.8" y="84.8">MRW</text>
<text x="235.1" y="84.8">CSYNC</text>
<text x="243" y="84.8">COINCOUNTER2</text>
<text x="360.9" y="84.8">COINCOUNTER2</text>
<text x="82.7" y="95">MDTACK</text>
<text x="82.7" y="92.4">VBLK</text>
<text x="360.9" y="93.7">DIPSW</text>
<text x="360.9" y="91.1">CABINPUTS</text>
<text x="82.7" y="100">MSHRAMEN</text>
<text x="82.7" y="97.5">MIRQ</text>
<text x="96.5" y="97.5">SCPURST</text>
<text x="100.6" y="100">SIRQ</text>
<text x="167.6" y="101.1">Shared RAM</text>
<text x="169.1" y="107.7">CLK24M</text>
<text x="169.1" y="105.1">CLK24M'''</text>
<text x="169.1" y="112.7">MUWR</text>
<text x="169.1" y="110.2">MLWR</text>
<text x="179.8" y="110.2">MSHRAMEN</text>
<text x="169.1" y="115.3">MRW'</text>
<text x="169.1" y="117.8">MSHRAM</text>
<text x="238.8" y="117.6">Object Layer</text>
<text x="169.1" y="125.4">SUWR</text>
<text x="169.1" y="122.9">SLWR</text>
<text x="240.2" y="121.6">SYSRES</text>
<text x="255.1" y="124.2">CSYNC</text>
<text x="255.2" y="121.6">VSYNC</text>
<text x="335.3" y="122.7">Color Mixer</text>
<text x="169.1" y="128">SRW'</text>
<text x="169.1" y="130.5">SSHRAM</text>
<text x="240.2" y="130.5">OBJROMRD</text>
<text x="240.2" y="126.7">CLK24M</text>
<text x="255" y="126.7">CLK6M</text>
<text x="256.4" y="129.2">CBLK</text>
<text x="336.7" y="129.2">CBLK</text>
<text x="336.7" y="126.7">CLK6M</text>
<text x="346.5" y="129.2">GREEN</text>
<text x="347.9" y="131.8">BLUE</text>
<text x="349" y="126.7">RED</text>
<text x="360.9" y="129.2">GREEN</text>
<text x="360.9" y="131.8">BLUE</text>
<text x="360.9" y="126.7">RED</text>
<text x="180.1" y="134.3">SSHRAMEN</text>
<text x="240.2" y="133.1">OBJCS</text>
<text x="257.7" y="133.1">OBJ</text>
<text x="336.7" y="133.1">OBJ</text>
<text x="252.9" y="138.1">SHADOW'</text>
<text x="257.4" y="143.2">P1H</text>
<text x="336.7" y="141.9">FX</text>
<text x="336.7" y="138.1">SHADOW'</text>
<text x="81.3" y="149.4">CPU Slave</text>
<text x="240.2" y="149.6">HVOT</text>
<text x="240.2" y="147">SRW</text>
<text x="256.6" y="145.8">VBLK</text>
<text x="336.7" y="148.3">VA</text>
<text x="82.7" y="153.4">SSHRAMEN</text>
<text x="97.8" y="153.4">MIRQ</text>
<text x="336.7" y="154.6">VB</text>
<text x="82.7" y="157.2">10M'</text>
<text x="82.7" y="159.7">10M''</text>
<text x="97.2" y="159.7">SUWR</text>
<text x="97.5" y="157.2">SLWR</text>
<text x="82.7" y="163.5">SCPURST</text>
<text x="82.7" y="166.1">SIRQ</text>
<text x="94.9" y="162.3">SSHRAM</text>
<text x="98.5" y="164.8">SRW</text>
<text x="99" y="167.3">SAS</text>
<text x="336.7" y="167.3">PALRAM</text>
<text x="336.7" y="164.8">PRIO</text>
<text x="92.3" y="171.2">OBJROMRD</text>
<text x="96.4" y="173.7">OBJCS</text>
<text x="188" y="171">Tile Logic</text>
<text x="238.8" y="171">Tile Layers</text>
<text x="336.7" y="169.9">MLWR</text>
<text x="336.7" y="172.4">MUWR</text>
<text x="189.4" y="177.5">SCPURST</text>
<text x="189.4" y="175">SYSRES</text>
<text x="240.2" y="177.5">CLK24M'</text>
<text x="240.2" y="175">SYSRES</text>
<text x="257.5" y="175">CLK6M</text>
<text x="259.4" y="177.5">P1H'</text>
<text x="336.7" y="175">MRW</text>
<text x="189.4" y="182.6">CLK24M'''</text>
<text x="189.4" y="180">CLK24M</text>
<text x="209.2" y="183.9">SCPUEN</text>
<text x="240.2" y="183.9">SCPUEN</text>
<text x="254.8" y="185.1">CHRAMWE</text>
<text x="258.7" y="180">P1H''</text>
<text x="260.2" y="182.6">AB0</text>
<text x="189.4" y="188.9">P1H'</text>
<text x="189.4" y="186.4">CLK6M</text>
<text x="189.4" y="191.5">P1H''</text>
<text x="206.7" y="188.9">TILERAMCS</text>
<text x="208.2" y="186.4">TILEREAD</text>
<text x="240.2" y="186.4">TILEREAD</text>
<text x="240.2" y="188.9">TILERAMCS</text>
<text x="259" y="187.7">HVOT</text>
<text x="261.5" y="191.5">FX</text>
<text x="189.4" y="196.6">CHRAMWE</text>
<text x="189.4" y="194">AB0</text>
<text x="206.7" y="194">CHRAMOE1</text>
<text x="206.7" y="196.6">CHRAMOE2</text>
<text x="240.2" y="196.6">CHRAMOE2</text>
<text x="240.2" y="194">CHRAMOE1</text>
<text x="261.6" y="196.6">VA</text>
<text x="189.4" y="202.9">MCHRAMW</text>
<text x="189.4" y="199.1">IORQ'</text>
<text x="261.4" y="201.6">VB</text>
<text x="189.4" y="205.4">MVRAMCS</text>
<text x="189.4" y="208">MAS</text>
<text x="340.5" y="206.7">74LS08</text>
<text x="363.4" y="206.7">74LS04</text>
<text x="364.4" y="204.2">M13C</text>
<text x="390.1" y="206.7">74LS04</text>
<text x="391.8" y="204.2">B9F</text>
<text x="189.4" y="213.1">MRW</text>
<text x="189.4" y="210.5">MRW'</text>
<text x="189.4" y="215.6">MLWR</text>
<text x="341.7" y="211.8">F10B</text>
<text x="82.7" y="222">SAS'</text>
<text x="93.9" y="222">SVRAMCS</text>
<text x="189.4" y="218.1">MUWR</text>
<text x="189.4" y="222">SVRAMCS</text>
<text x="317.7" y="220.7">74LS32</text>
<text x="318.7" y="218.1">H24B</text>
<text x="341.6" y="222">H25D</text>
<text x="391.8" y="220.7">B9E</text>
<text x="93.4" y="224.5">SCHRAMW</text>
<text x="99" y="227">SAS</text>
<text x="189.4" y="227">SAS</text>
<text x="189.4" y="224.5">SCHRAMW</text>
<text x="340.5" y="224.5">74LS04</text>
<text x="390.1" y="223.2">74LS04</text>
<text x="82.7" y="233.4">VBLK</text>
<text x="82.7" y="230.8">P1H</text>
<text x="98.5" y="229.6">SRW</text>
<text x="189.4" y="232.1">SRW'</text>
<text x="189.4" y="229.6">SRW</text>
<text x="82.7" y="235.9">SDTACK</text>
<text x="189.4" y="237.2">SLWR</text>
<text x="189.4" y="234.7">SUWR</text>
<text x="317.7" y="237.2">74LS10</text>
<text x="318.7" y="234.7">H23C</text>
<text x="340.5" y="238.5">74LS04</text>
<text x="341.6" y="235.9">H25E</text>
<text x="365.8" y="238.5">D20E</text>
<text x="391.1" y="242.3">K13B</text>
<text x="209.5" y="246.1">MDTACK</text>
<text x="209.7" y="248.6">SDTACK</text>
<text x="364.7" y="247.4">74LS04</text>
<text x="390.1" y="247.4">74LS08</text>
</g>
<g font-size="1.3" fill="#000084">
<text x="306.7" y="56.9">SNDD[7..0]</text>
<text x="306.9" y="54.3">SNDA[3..0]</text>
<text x="332.9" y="56.9">SNDD[7..0]</text>
<text x="332.9" y="54.3">SNDA[3..0]</text>
<text x="284.5" y="63.4">MD[15..8]</text>
<text x="296.1" y="64.5">MD[15..8]</text>
<text x="94.7" y="89.9">MBA[16..1]</text>
<text x="107.9" y="88.8">MBA[16..1]</text>
<text x="95.8" y="92.4">MD[15..0]</text>
<text x="95.9" y="95">MA[13..1]</text>
<text x="349.2" y="115.4">MBA[2..1]</text>
<text x="360.9" y="116.5">MBA[2..1]</text>
<text x="372.6" y="116.5">MD[7..0]</text>
<text x="383.5" y="115.4">MD[7..0]</text>
<text x="169.1" y="120.4">MD[15..0]</text>
<text x="169.1" y="134.3">MA[13..1]</text>
<text x="169.1" y="136.9">SA[13..1]</text>
<text x="252.1" y="135.6">OB[10..0]</text>
<text x="336.7" y="135.6">OB[10..0]</text>
<text x="156.2" y="138.3">SD[15..0]</text>
<text x="169.1" y="139.4">SD[15..0]</text>
<text x="227.3" y="140.8">SD[15..0]</text>
<text x="227.3" y="138.3">SBA[20..1]</text>
<text x="240.2" y="141.9">SD[15..0]</text>
<text x="240.2" y="139.4">SBA[20..1]</text>
<text x="336.7" y="144.5">FX[6..0]</text>
<text x="336.7" y="150.8">VA[6..0]</text>
<text x="336.7" y="157.2">VB[6..0]</text>
<text x="323.8" y="176.4">MBA[11..1]</text>
<text x="323.8" y="178.9">MD[15..0]</text>
<text x="336.7" y="177.5">MBA[11..1]</text>
<text x="336.7" y="180">MD[15..0]</text>
<text x="202.4" y="191.5">CHRAMWE[4..1]</text>
<text x="240.2" y="191.5">CHRAMWE[4..1]</text>
<text x="256.1" y="194">FX[6..0]</text>
<text x="227.3" y="201.8">MBA[16..1]</text>
<text x="227.3" y="199.3">SBA[16..1]</text>
<text x="240.2" y="202.9">MBA[16..1]</text>
<text x="240.2" y="200.4">SBA[16..1]</text>
<text x="256.3" y="199.1">VA[6..0]</text>
<text x="240.2" y="205.4">DB[15..0]</text>
<text x="256.1" y="204.2">VB[6..0]</text>
<text x="92.4" y="233.4">SBA[20..1]</text>
<text x="105.4" y="232.3">SBA[20..1]</text>
<text x="93.5" y="235.9">SD[15..0]</text>
<text x="93.6" y="238.5">SA[13..1]</text>
<text x="105.4" y="234.8">SD[15..0]</text>
<text x="176.5" y="242.4">MD[15..0]</text>
<text x="176.5" y="245">SD[15..0]</text>
<text x="189.4" y="243.5">MD[15..0]</text>
<text x="189.4" y="248.6">DB[15..0]</text>
<text x="189.4" y="246.1">SD[15..0]</text>
</g>
<g font-size="1.3" fill="#725600">
<text x="331.5" y="63.3">File: pcm.kicad_sch</text>
<text x="294.6" y="76">File: sound.kicad_sch</text>
<text x="233.7" y="88.7">File: misc.kicad_sch</text>
<text x="81.3" y="103.9">File: cpu_master.kicad_sch</text>
<text x="359.4" y="135.6">File: io.kicad_sch</text>
<text x="167.6" y="143.3">File: shram.kicad_sch</text>
<text x="238.8" y="153.4">File: object_layer.kicad_sch</text>
<text x="335.3" y="183.9">File: color_mixer.kicad_sch</text>
<text x="238.8" y="209.3">File: tile_layers.kicad_sch</text>
<text x="81.3" y="243.6">File: cpu_slave.kicad_sch</text>
<text x="188" y="252.5">File: tile_logic.kicad_sch</text>
</g>
<g font-size="1.3" fill="#a90000">
<text x="337.7" y="208.3">4</text>
<text x="337.7" y="213.3">5</text>
<text x="349.2" y="210.8">6</text>
<text x="360.6" y="210.8">5</text>
<text x="372" y="210.8">6</text>
<text x="386.7" y="212.1">13</text>
<text x="398.1" y="212.1">12</text>
<text x="315.1" y="223.5">4</text>
<text x="326.3" y="226">6</text>
<text x="315.1" y="228.6">5</text>
<text x="337.7" y="228.6">9</text>
<text x="349.2" y="228.6">8</text>
<text x="386.7" y="228.6">11</text>
<text x="398.1" y="228.6">10</text>
<text x="387.3" y="238.7">4</text>
<text x="314.3" y="242.5">10</text>
<text x="314.3" y="245.1">11</text>
<text x="314.9" y="240">9</text>
<text x="326.3" y="242.5">8</text>
<text x="337.1" y="242.5">11</text>
<text x="348.6" y="242.5">10</text>
<text x="361.3" y="242.5">11</text>
<text x="372.7" y="242.5">10</text>
<text x="387.3" y="243.8">5</text>
<text x="398.7" y="241.3">6</text>
</g>
</svg>
